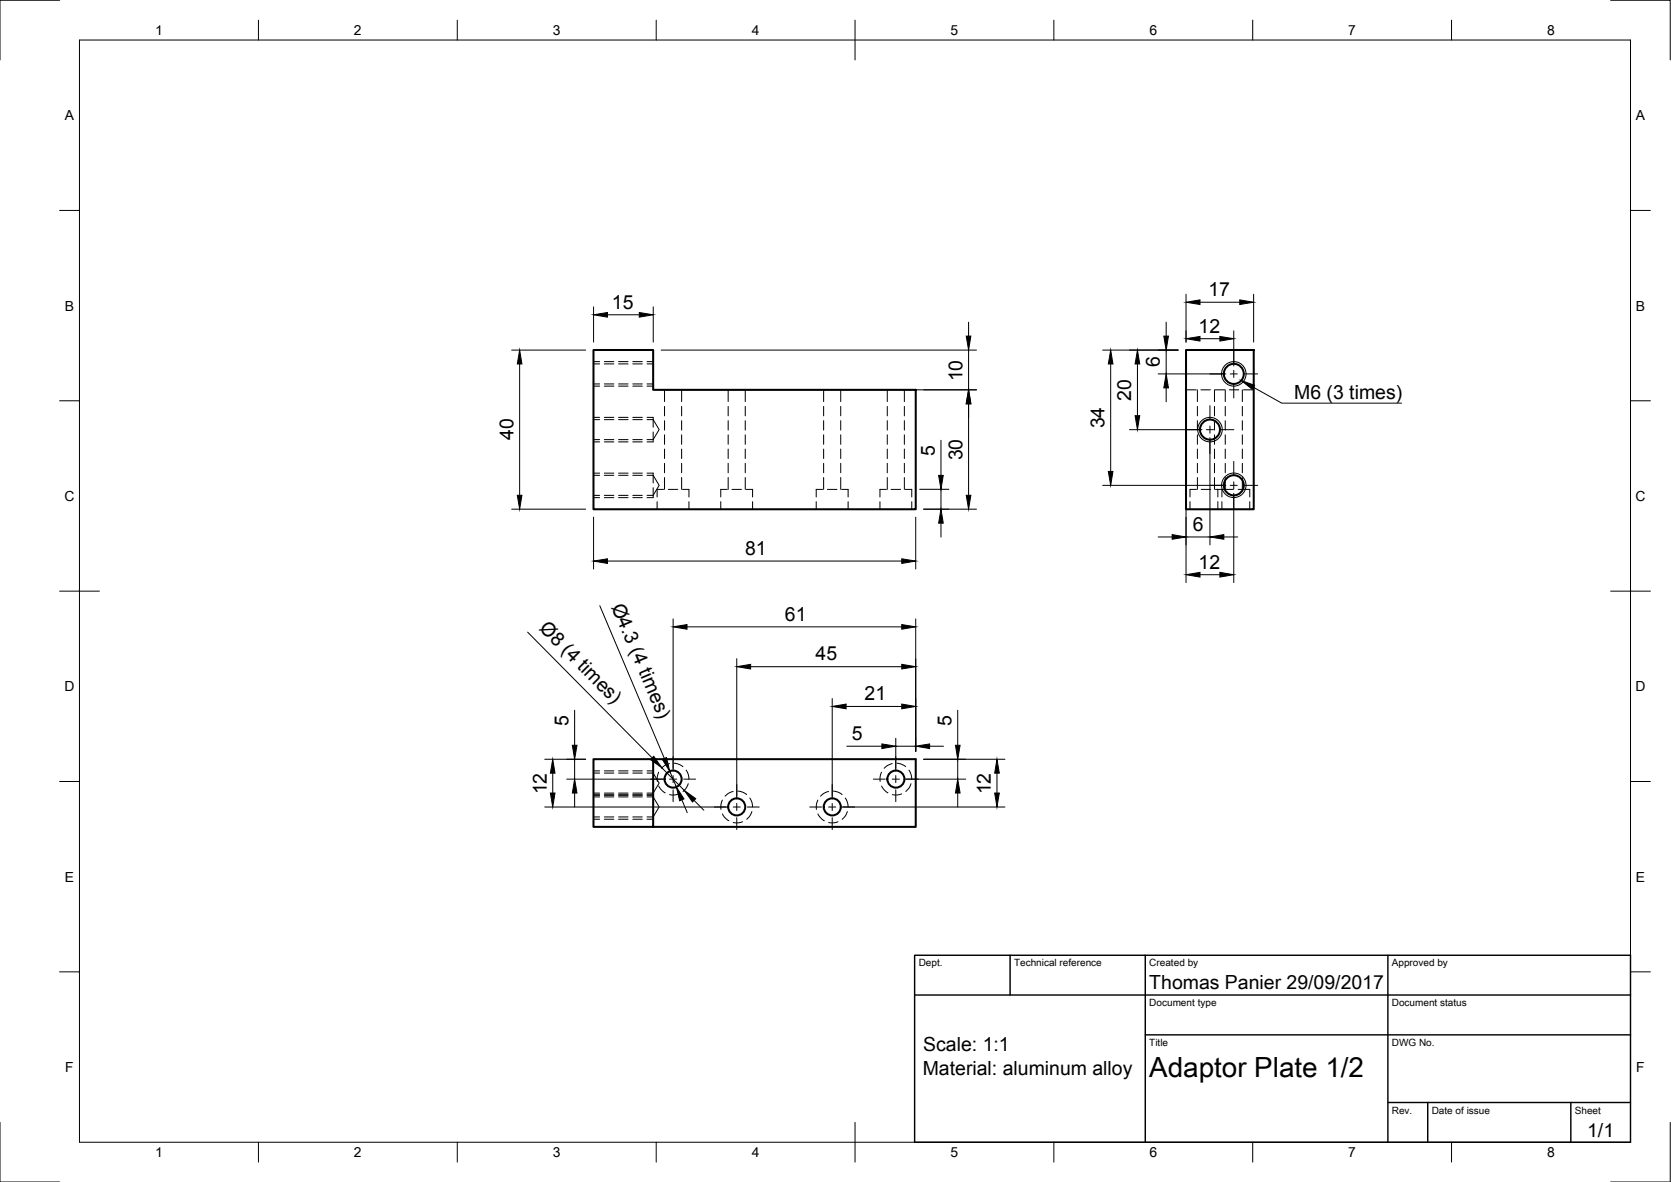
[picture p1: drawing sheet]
<svg xmlns="http://www.w3.org/2000/svg" width="420mm" height="297mm" viewBox="0 0 420 297" stroke-linecap="round" stroke-linejoin="round" font-family="sans-serif">
<!-- layer: Hidden -->
<g fill="none" stroke="#000" stroke-width=".25">
<path d="M149.2 91.4h1.6M149.2 96.5h1.6M152 91.4h2.3M152 96.5h2.3M155.5 91.4h2.4M155.5 96.5h2.4M159.1 91.4h2.4M159.1 96.5h2.4M162.7 91.4h1.5M162.7 96.5h1.5M167.1 98v2.9M171.4 98v2.9"/>
<path d="M183.1 98v2.9M187.4 98v2.9M207.1 98v2.9M211.4 98v2.9M223.1 98v2.9M227.4 98v2.9M298.2 98h2.6M301.1 98v2.9M302 98h2.3M305.4 98v2.9M305.5 98h2.4M308.1 98v2.9"/>
<path d="M309.1 98h2.4M312.4 98v2.9M312.7 98h2.5M149.2 119.5h1.6M149.2 105.5h1.6M149.2 110.5h1.6M152 119.5h2.3M152 105.5h2.3M152 110.5h2.3M155.5 119.5h2.4M155.5 105.5h2.4M155.5 110.5h2.4"/>
<path d="M159.1 119.5h2.4M159.1 105.5h2.4M159.1 110.5h2.4M162.7 119.5h1.5l1.5 2.5-1.5 2.5h-1.5M162.7 105.5h1.5l1.5 2.5-1.5 2.5h-1.5M164.2 118.9v2.5M164.2 104.9v2.5M164.2 108.6v2.4M167.1 102.1v2.4M167.1 105.7v2.4M167.1 109.3v2.4M167.1 112.8v2.4"/>
<path d="M167.1 116.4v2.4M171.4 102.1v2.4M171.4 105.7v2.4M171.4 109.3v2.4M171.4 112.8v2.4M171.4 116.4v2.4M183.1 102.1v2.4M183.1 105.7v2.4M183.1 109.3v2.4M183.1 112.8v2.4M183.1 116.4v2.4M187.4 102.1v2.4"/>
<path d="M187.4 105.7v2.4M187.4 109.3v2.4M187.4 112.8v2.4M187.4 116.4v2.4M207.1 102.1v2.4M207.1 105.7v2.4M207.1 109.3v2.4M207.1 112.8v2.4M207.1 116.4v2.4M211.4 102.1v2.4M211.4 105.7v2.4M211.4 109.3v2.4"/>
<path d="M211.4 112.8v2.4M211.4 116.4v2.4M223.1 102.1v2.4M223.1 105.7v2.4M223.1 109.3v2.4M223.1 112.8v2.4M223.1 116.4v2.4M227.4 102.1v2.4M227.4 105.7v2.4M227.4 109.3v2.4M227.4 112.8v2.4M227.4 116.4v2.4"/>
<path d="M301.1 102.1v2.4M301.1 105.7v2.4M301.1 109.3v2.4M301.1 112.8v2.4M301.1 116.4v2.4M305.4 102.1v2.4M305.4 105.7v2.4M305.4 109.3v2.4M305.4 112.8v2.4M305.4 116.4v2.4M308.1 102.1v2.4M308.1 105.7v2.4"/>
<path d="M308.1 109.3v2.4M308.1 112.8v2.4M308.1 116.4v2.4M312.4 102.1v2.4M312.4 105.7v2.4M312.4 109.3v2.4M312.4 112.8v2.4M312.4 116.4v2.4M149.2 124.5h1.6M152 124.5h2.3M155.5 124.5h2.4M159.1 124.5h2.4"/>
<path d="M164.2 122.6v2.5M165.2 126.1v1.9M166.9 123h-1.7v1.9M167.1 120v3M168 123h2.4M171.4 120v3M171.6 123h1.6v1.9M173.2 126.1v1.9M181.2 126.1v1.9M182.9 123h-1.7v1.9M183.1 120v3M184 123h2.4"/>
<path d="M187.4 120v3M187.6 123h1.6v1.9M189.2 126.1v1.9M205.2 126.1v1.9M206.9 123h-1.7v1.9M207.1 120v3M208 123h2.4M211.4 120v3M211.6 123h1.7v1.9M213.3 126.1v1.9M221.3 126.1v1.9M222.9 123h-1.6v1.9"/>
<path d="M223.1 120v3M224 123h2.4M227.4 120v3M227.6 123h1.7v1.9M229.3 126.1v1.9M299.2 126.1v1.9M300.8 123h-1.6v1.9M301.1 120v3M302 123h2.4M305.4 120v3M305.6 123h1.6M306.2 123v1.9"/>
<path d="M306.2 126.1v1.9M307.2 123h2.9M307.2 123v1.9M307.2 126.1v1.9M308.1 120v3M311.3 123h2.9v1.9M312.4 120v3M314.2 126.1v1.9M149.2 194.3h1.6M149.2 199.3h1.6M152 194.3h2.3M152 199.3h2.3"/>
<path d="M155.5 194.3h2.4M155.5 199.3h2.4M159.1 194.3h2.4M159.1 199.3h2.4M162.7 194.3h1.5l1.5 2.5-1.5 2.5h-1.5M165.6 194.1l-.3 1.1v1.2M165.6 197.5l.6 .9 1.1 .8M168.3 191.9l-1.2 .5-.8 .7M169.5 191.8l1.4 .4 .8 .5M170.7 199.5l-.9 .3-1.4-.1M172.5 193.5l.6 1.2 .1 1.1M173.1 196.9l-.5 1.1-.9 .9"/>
<path d="M184.3 198.9l-1.2 .5-.8 .7M185.5 198.8l1.4 .3 .8 .6M208.3 198.9l-1.2 .5-.8 .7M209.5 198.8l1.4 .3 .8 .6M221.6 194.1l-.3 1.1v1.2M221.7 197.5l.5 .9 1.1 .8M224.3 191.9l-1.2 .5-.8 .7M225.5 191.8l.9 .1 1.3 .8M226.7 199.5l-.9 .3-1.4-.1M228.6 193.5l.5 1.2 .2 1.1M229.1 196.9l-.5 1.1-.8 .9M149.2 200.3h1.6"/>
<path d="M149.2 205.3h1.6M152 200.3h2.3M152 205.3h2.3M155.5 200.3h2.4M155.5 205.3h2.4M159.1 200.3h2.4M159.1 205.3h2.4M162.7 200.3h1.5l1.5 2.5-1.5 2.5h-1.5M181.6 201.1l-.3 1.1v1.2M181.7 204.5l.5 .9 1.1 .9M186.7 206.5l-.9 .3-1.4-.1M188.5 200.5l.6 1.2 .1 1.1"/>
<path d="M189.1 203.9l-.5 1.1-.9 .9M205.6 201.1l-.3 1.1v1.2M205.7 204.5l.5 .9 1.1 .9M210.7 206.5l-.9 .3-1.4-.1M212.5 200.5l.6 1.2 .2 1.1M213.1 203.9l-.5 1.1-.8 .9"/>
</g>
<!-- layer: Visible -->
<g fill="none" stroke="#000" stroke-width=".51">
<path d="M149.2 88h15v10h66.1v30h-81.1zM298.2 88h17v40h-17zM149.2 190.8h15v17h-15zM164.2 190.8h66.1v17h-66.1"/>
<circle cx="310.2" cy="94" r="2.52"/>
<circle cx="304.2" cy="108" r="2.52"/>
<circle cx="310.2" cy="122" r="2.52"/>
<circle cx="169.2" cy="195.8" r="2.15"/>
<circle cx="225.3" cy="195.8" r="2.15"/>
<circle cx="185.2" cy="202.8" r="2.15"/>
<circle cx="209.3" cy="202.8" r="2.15"/>
</g>
<!-- layer: Hidden Narrow -->
<g fill="none" stroke="#000" stroke-width=".25">
<path d="M149.2 90.9h1.6M149.2 97h1.6M152 90.9h2.3M152 97h2.3M155.5 90.9h2.4M155.5 97h2.4M159.1 90.9h2.4M159.1 97h2.4M162.7 90.9h1.5M162.7 97h1.5M149.2 118.9h1.6M149.2 104.9h1.6"/>
<path d="M149.2 111h1.6M152 118.9h2.3M152 104.9h2.3M152 111h2.3M155.5 118.9h2.4M155.5 104.9h2.4M155.5 111h2.4M159.1 118.9h2.4M159.1 104.9h2.4M159.1 111h2.4M162.7 118.9h1.5M162.7 104.9h1.5"/>
<path d="M162.7 111h1.5M149.2 125.1h1.6M152 125.1h2.3M155.5 125.1h2.4M159.1 125.1h2.4M162.7 125.1h1.5M149.2 193.7h1.6M149.2 199.9h1.6M149.2 199.7h1.6M152 193.7h2.3M152 199.9h2.3M152 199.7h2.3"/>
<path d="M155.5 193.7h2.4M155.5 199.9h2.4M155.5 199.7h2.4M159.1 193.7h2.4M159.1 199.9h2.4M159.1 199.7h2.4M162.7 193.7h1.5M162.7 199.9h1.5M162.7 199.7h1.5M149.2 205.9h1.6M152 205.9h2.3M155.5 205.9h2.4"/>
<path d="M159.1 205.9h2.4M162.7 205.9h1.5"/>
</g>
<!-- layer: Visible Narrow -->
<g fill="none" stroke="#000" stroke-width=".25">
<circle cx="310.2" cy="94" r="3.1"/>
<circle cx="304.2" cy="108" r="3.1"/>
<circle cx="310.2" cy="122" r="3.1"/>
</g>
<!-- layer: Border -->
<g fill="none" stroke="#000" stroke-width=".25">
<path d="M15 .1h-15v15M20 10.1h390v276.9h-390zM65 5.1v5M115 5.1v5M165 5.1v5M215 5.1v10M265 5.1v5M315 5.1v5M365 5.1v5M405 .1h15v15M15 52.9h5M410 52.9h5"/>
<path d="M15 100.7h5M410 100.7h5M15 148.6h10M405 148.6h10M15 196.4h5M410 196.4h5M15 244.2h5M410 244.2h5M0 282.1v14.9h15M65 287v5M115 287v5M165 287v5"/>
<path d="M215 282.1v9.9M265 287v5M315 287v5M365 287v5M420 282.1v14.9h-15"/>
</g>
<!-- layer: TitleBlock -->
<path d="M230 240.1h180v46.9h-180zM230 250h180M254 240.1v9.9M288 240.1v46.9M349 240.1v46.9M288 260.1h122M349 277.1h61M359 277.1v9.9M395 277.1v9.9" fill="none" stroke="#000" stroke-width=".36"/>
<!-- layer: Smart Centers -->
<g fill="none" stroke="#000" stroke-width=".25">
<path d="M304.2 94h3.4M309.3 94h1.8M310.2 88v3.3M310.2 93.1v1.8M310.2 96.7v3.3M312.9 94h3.3M298.2 108h3.3M303.3 108h1.8M304.2 101.9v3.4M304.2 107.1v1.8M304.2 110.6v3.4M306.9 108h3.3"/>
<path d="M310.2 116v3.3M304.2 122h3.4M309.3 122h1.8M310.2 121.1v1.8M310.2 124.7v3.3M312.9 122h3.3M163.6 195.8h3M168.4 195.8h1.7M169.2 190.1v3M169.2 194.9v1.8M169.2 198.5v3M171.9 195.8h3"/>
<path d="M185.3 197.2v2.9M209.3 197.2v2.9M219.6 195.8h3M224.3 195.8h1.8M225.2 190.1v3M225.2 194.9v1.8M225.2 198.5v3M227.9 195.8h3M179.6 202.8h3M184.4 202.8h1.7M185.3 201.9v1.8M185.3 205.5v3"/>
<path d="M187.9 202.8h3M203.6 202.8h3M208.3 202.8h1.8M209.3 201.9v1.8M209.3 205.5v3M211.9 202.8h3"/>
</g>
<!-- layer: FD_Dimensions -->
<g fill="none" stroke="#000" stroke-width=".25">
<path d="M149.2 77.1v8.9M152.7 79.1h8M164.3 77.1v8.9M298.2 73.9v12.1M301.7 76h10M315.2 73.9v12.1M128.7 88h18.6M130.7 91.5v33M166.2 88h79.3M166.2 98h79.3M243.5 81v3.5M243.5 88v10"/>
<path d="M277.3 88h18.9M279.3 91.5v27M286 91.5v13M291.2 94h17M293.2 81v3.5M293.2 88v6M293.2 97.5v3.5M298.2 90v56.4M301.7 85.1h5M310.2 83.1v8.9M236.6 110.6v8.9M243.5 101.5v23"/>
<path d="M284 108h18.2M304.2 110v26.9M128.7 128h18.6M149.2 130v13M230.3 130v13M231.2 123h7.4M232.2 128h13.3M236.6 123v5M236.6 131.5v3.5M277.3 122h30.9M291.2 134.9h3.5M298.2 134.9h6"/>
<path d="M307.7 134.9h3.5M310.2 124v22.4M132.7 158.9l31.3 31.6M150.8 152.2l16.2 38.4M152.7 141h74M169.2 155.5v38.3M172.7 157.5h54M230.3 155.5v33.3M301.7 144.4h5M144.5 178.5v8.8M185.3 165.5v35.3M188.7 167.5h38"/>
<path d="M209.3 175.5v25.3M212.7 177.5h14M240.8 178.5v8.8M137 190.8h10.3M139 194.3v5M142.5 195.8h24.7M144.5 190.8v5M144.5 199.3v3.5M166.4 193l5.7 5.6M168.4 193.8l1.7 4M212.9 187.5h8.8M225.2 185.5v8.3"/>
<path d="M225.2 187.5h5.1M227.2 195.8h15.6M232.2 190.8h20.5M233.7 187.5h3.5M240.8 190.8v5M240.8 199.3v3.5M250.7 194.3v5M137 202.8h46.2M171.4 201l1.4 3.2M174.5 201.1l2.5 2.5M211.2 202.8h41.5"/>
</g>
<g fill="#000" stroke="#000" stroke-width=".25">
<path d="M149.2 79.1l3.5-.6v1.2zM160.7 78.5l3.6 .6-3.6 .6zM298.2 76l3.5-.6v1.1zM311.7 75.4l3.5 .6-3.5 .5zM130.7 88l.5 3.5h-1.1zM243 84.5h1.1l-.6 3.5zM279.3 88l.5 3.5h-1.1zM286 88l.6 3.5h-1.2zM292.6 84.5h1.2l-.6 3.5zM293.2 94l.6 3.5h-1.2zM298.2 85.1l3.5-.6v1.2zM306.7 84.5l3.5 .6-3.5 .6z"/>
<path d="M236 119.5h1.2l-.6 3.5zM243.5 98l.6 3.5h-1.1zM278.7 118.5h1.1l-.5 3.5zM285.4 104.5h1.2l-.6 3.5zM130.1 124.5h1.1l-.5 3.5zM236.6 128l.6 3.5h-1.2zM243 124.5h1.1l-.6 3.5zM294.7 134.4l3.5 .5-3.5 .6zM304.2 134.9l3.5-.5v1.1zM149.2 141l3.5-.6v1.2zM169.2 157.5l3.5-.5v1.1zM226.7 140.4l3.6 .6-3.6 .6z"/>
<path d="M226.7 157l3.6 .5-3.6 .6zM298.2 144.4l3.5-.6v1.2zM306.7 143.8l3.5 .6-3.5 .6zM185.3 167.5l3.4-.6v1.2zM209.3 177.5l3.4-.6v1.2zM226.7 176.9l3.6 .6-3.6 .6zM226.7 166.9l3.6 .6-3.6 .6zM139 190.8l.6 3.5h-1.2zM138.4 199.3h1.2l-.6 3.5zM144.5 195.8l.6 3.5h-1.2zM143.9 187.3h1.2l-.6 3.5zM163.6 190.9l.8-.8 2 2.9z"/>
<path d="M166.5 190.8l1.1-.4 .8 3.4zM221.7 187l3.5 .5-3.5 .6zM230.3 187.5l3.4-.5v1.1zM240.8 195.8l.6 3.5h-1.2zM240.2 187.3h1.2l-.6 3.5zM250.7 190.8l.6 3.5h-1.2zM250.1 199.3h1.2l-.6 3.5zM170.1 197.8l1.9 3-1.1 .4zM172.1 198.6l2.8 2.1-.8 .8z"/>
</g>
<!-- layer: Leaders -->
<path d="M312.1 95.6l3.3 1.2-.5 1z" fill="#000" stroke="#000" stroke-width=".25"/>
<path d="M315.2 97.3l7.1 4h30.1" fill="none" stroke="#000" stroke-width=".25"/>
<text font-size="7" x="289" y="270.6">Adaptor Plate 1/2</text>
<g font-size="4.9">
<text x="153.9" y="77.6">15</text>
<text x="303.8" y="74.5">17</text>
<text x="301.4" y="83.6">12</text>
<text x="242" y="95.8" transform="rotate(-90 242 95.8)">10</text>
<text x="291.7" y="92.3" transform="rotate(-90 291.7 92.3)">6</text>
<text x="284.4" y="100.7" transform="rotate(-90 284.4 100.7)">20</text>
<text x="325.4" y="100.3">M6 (3 times)</text>
<text x="277.7" y="107.7" transform="rotate(-90 277.7 107.7)">34</text>
<text x="129.1" y="110.6" transform="rotate(-90 129.1 110.6)">40</text>
<text x="235" y="114.7" transform="rotate(-90 235 114.7)">5</text>
<text x="242" y="115.7" transform="rotate(-90 242 115.7)">30</text>
<text x="299.9" y="133.4">6</text>
<text x="187.4" y="139.4">81</text>
<text x="301.4" y="142.9">12</text>
<text x="153.6" y="152.4" transform="rotate(67 153.6 152.4)">Ø4.3 (4 times)</text>
<text x="197.4" y="156">61</text>
<text x="135.4" y="158" transform="rotate(45 135.4 158)">Ø8 (4 times)</text>
<text x="205.1" y="166">45</text>
<text x="217.4" y="176">21</text>
<text x="142.9" y="182.5" transform="rotate(-90 142.9 182.5)">5</text>
<text x="214.2" y="186">5</text>
<text x="239.3" y="182.5" transform="rotate(-90 239.3 182.5)">5</text>
<text x="137.5" y="199.7" transform="rotate(-90 137.5 199.7)">12</text>
<text x="249.2" y="199.7" transform="rotate(-90 249.2 199.7)">12</text>
<text x="289" y="248.5">Thomas Panier 29/09/2017</text>
<text x="232.2" y="264.2">Scale: 1:1</text>
<text x="232" y="270.1">Material: aluminum alloy</text>
<text x="399.1" y="285.7">1/1</text>
</g>
<g font-size="3.5">
<text x="39" y="8.8">1</text>
<text x="89" y="8.8">2</text>
<text x="139" y="8.8">3</text>
<text x="189" y="8.8">4</text>
<text x="239" y="8.8">5</text>
<text x="289" y="8.8">6</text>
<text x="339" y="8.8">7</text>
<text x="389" y="8.8">8</text>
<text x="16.3" y="30.2">A</text>
<text x="411.3" y="30.2">A</text>
<text x="16.3" y="78">B</text>
<text x="411.3" y="78">B</text>
<text x="16.2" y="125.9">C</text>
<text x="411.2" y="125.9">C</text>
<text x="16.2" y="173.7">D</text>
<text x="411.2" y="173.7">D</text>
<text x="16.3" y="221.6">E</text>
<text x="411.3" y="221.6">E</text>
<text x="16.4" y="269.4">F</text>
<text x="411.4" y="269.4">F</text>
<text x="39" y="290.8">1</text>
<text x="89" y="290.8">2</text>
<text x="139" y="290.8">3</text>
<text x="189" y="290.8">4</text>
<text x="239" y="290.8">5</text>
<text x="289" y="290.8">6</text>
<text x="339" y="290.8">7</text>
<text x="389" y="290.8">8</text>
</g>
<g font-size="2.5">
<text x="231" y="242.9">Dept.</text>
<text x="255" y="242.9">Technical reference</text>
<text x="289" y="242.9">Created by</text>
<text x="350" y="242.9">Approved by</text>
<text x="289" y="252.8">Document type</text>
<text x="350" y="252.8">Document status</text>
<text x="289" y="262.9">Title</text>
<text x="350" y="262.9">DWG No.</text>
<text x="350" y="279.9">Rev.</text>
<text x="360" y="279.9">Date of issue</text>
<text x="396" y="279.9">Sheet</text>
</g>
</svg>
